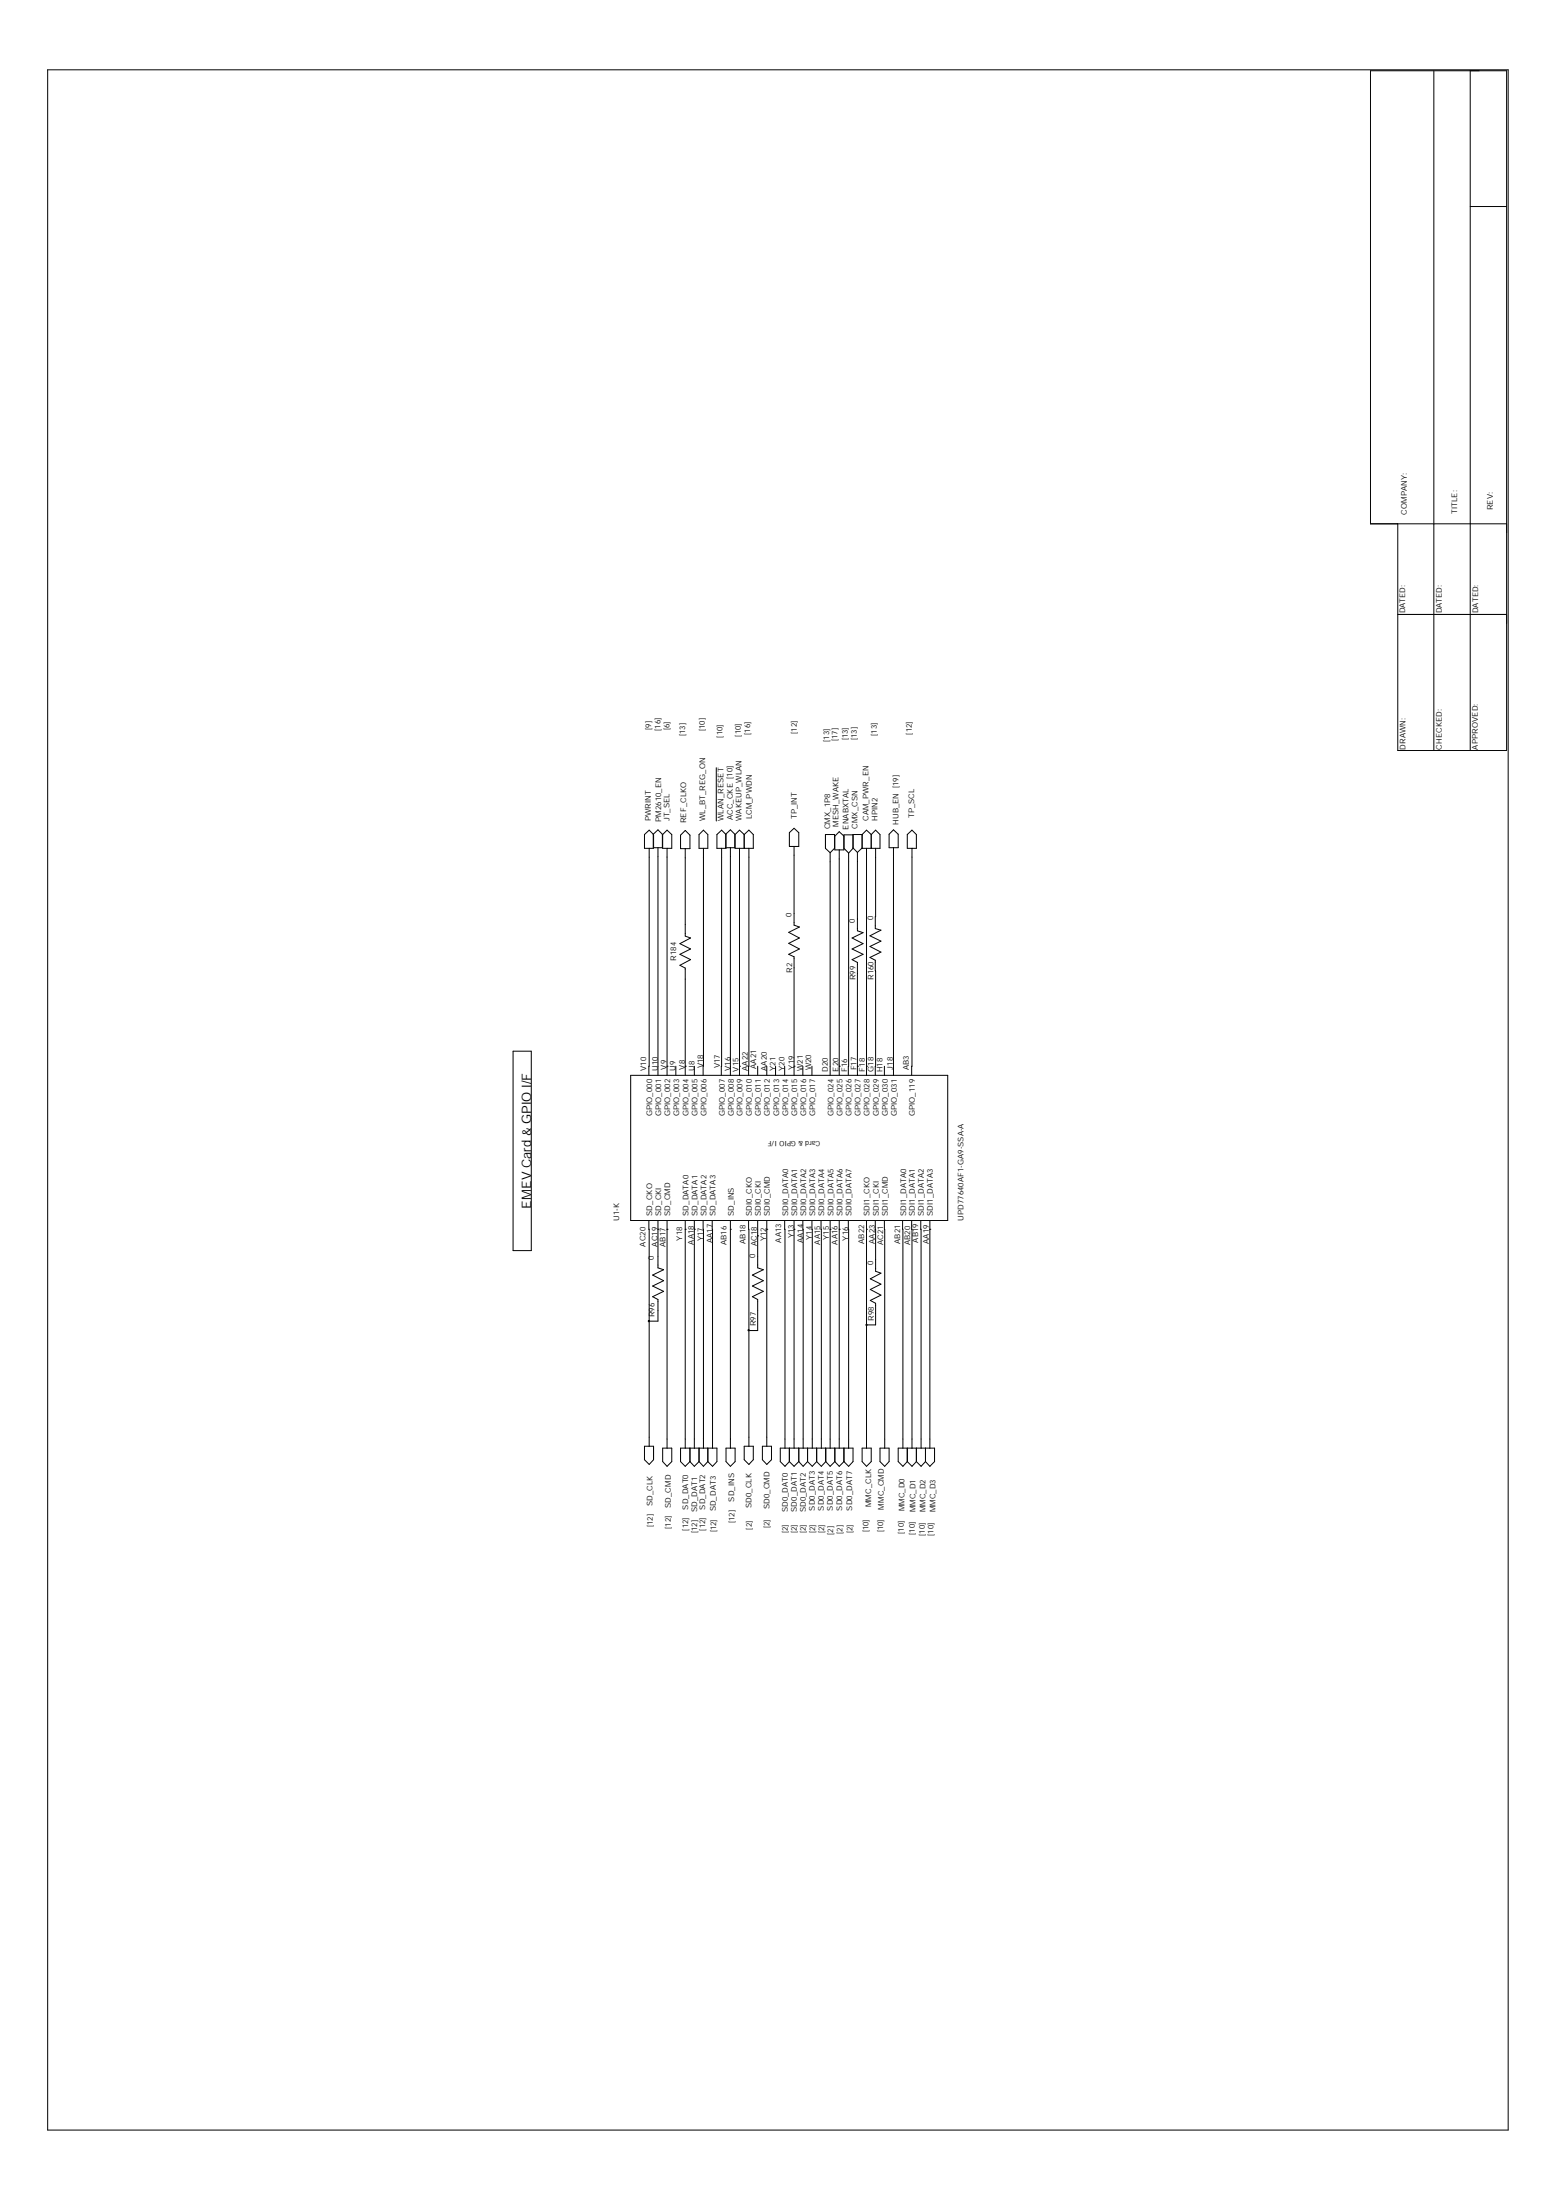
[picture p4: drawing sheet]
<svg xmlns="http://www.w3.org/2000/svg" width="210mm" height="297mm" viewBox="0 0 210 297" stroke-linecap="round" stroke-linejoin="round" font-family="sans-serif">
<g fill="none" stroke="#000" stroke-width=".13">
<path d="M6.4 9.4h197.2v278.2h-197.2v-278.1M193.5 9.6v91.7M198.5 9.6v91.7M198.5 27.9h4.9M188.7 70.7v30.6h14.7v-91.7h-18.4v61.1h18.4M188.7 83h14.7M87 112.7l.6-.6 .6 .6v1.8h-1.2zM87.6 114.5v30.7M88.2 112.6l.6-.6 .6 .6v1.9h-1.2zM88.8 114.5v30.7M90 114.5v30.7M90 112.1l.7 .6v1.8h-1.2v-1.8z"/>
<path d="M91.9 112.8l.6-.7 .6 .7v1.8h-1.2zM92.5 114.6v11.8l.7 .2-1.4 .8 1.4 .7-1.4 .7 1.4 .8-1.4 .7 .7 .4v14.5M95 114.5l-.1 30.7M95 112.1l.5 .6v1.8h-1.1v-1.8zM96.7 103.7v7.2M96.8 112.7l.6-.6 .6 .6v1.8h-1.2zM97.4 114.5v30.7M98 112.6l.6-.6 .6 .6v1.9h-1.2zM98.6 114.5v30.7M99.8 114.5v30.7M99.8 112.1l.7 .6 .6-.6 .6 .6v1.8h-2.5v-1.8zM100.5 112.7v1.8"/>
<path d="M101.1 114.5l-.1 30.7M106.6 112.4l.6-.6 .6 .6v1.9h-1.2zM107.2 114.3v10.6l.7 .3-1.4 .7 1.4 .7-1.4 .8 1.4 .7-1.4 .7 .7 .4v16M111.4 112.7h1.2v1.8l-.5 .6-.7-.6zM112.1 115.1v30.1M113.3 114.8v30.4M113.9 114.5l.7 .7M114.6 115.2l-.1 30M115.1 112.7h-1.2v2.1h-1.2v-1.9l.6-.6 .6 .6M115.1 114.5l.6 .6M115.7 115.1v10.6l.8 .2-1.5 .7 1.5 .8-1.5 .7 1.5 .7-1.5 .8 .7 .3v15.3M116.4 112.7h-1.3v1.8l-.5 .7"/>
<path d="M116.4 112.7v1.8h2.4v-1.8l-.6-.6-.6 .6M116.4 112.7l.6-.6 .6 .6M116.4 114.5l-.7 .6M117 114.5v30.7M117.6 112.7v1.8M118.2 114.5v10.9l.7 .2-1.5 .8 1.5 .7-1.5 .7 1.5 .8-1.5 .7 .8 .4v15.5M120.6 114.5v30.7M120.6 112l.6 .6v1.9h-1.2v-1.9zM122.5 112.7l.6-.6 .6 .6v1.8h-1.2zM123.1 114.5v30.7M69.3 141.9h2.4v27h-2.4zM85.1 145.2h42.8v19.6h-42.8z"/>
<path d="M90 144h.1M91.2 144v1.2M92.5 144h.1M93.7 144v1.2M99.8 144h.1M102.3 144v1.2M103.5 144v1.2M104.7 144v1.2M105.9 144v1.2M107.2 144h.1M108.4 144v1.2M109.6 144v1.2"/>
<path d="M113.3 144h.1M115.7 144h.1M117 144h.1M119.4 144v1.2M87.6 164.8v30.5M88.8 166h.1M88.8 164.8v6.4l.8 .2-1.5 .8 1.5 .7-1.5 .7 1.5 .8-1.5 .7 .7 .4v2.9h-1.2M90 166h.1M90 164.8v30.7M92.5 166h.1M92.5 164.8v30.7M93.7 166h.1"/>
<path d="M93.7 164.8v30.7M94.9 164.8l.1 30.7M96.1 164.8l.1 30.7M98.6 166h.1M98.6 164.8v30.7M101 164.8l.1 30.5M102.3 166.9h.1M102.3 164.8v6.4l.7 .2-1.4 .8 1.4 .7-1.4 .7 1.4 .8-1.4 .7 .7 .4v4.1h-1.2M103.5 166h.1M103.5 164.8v30.5M105.9 164.8l.1 30.7M107.2 166h.1"/>
<path d="M107.2 164.8v30.7M108.4 164.8v30.7M109.6 164.8v30.7M110.8 164.8l.1 30.7M112.1 166h.1M112.1 164.8v30.7M113.3 166h.1M113.3 164.8v30.7M114.5 164.8l.1 30.7M117 166h.1M117 164.8v30.7M118.2 164.8v6.8l.7 .3-1.4 .8 1.4 .7-1.4 .7 1.4 .8-1.4 .7 .7 .4v2.9h-1.2"/>
<path d="M119.4 164.8v30.7M121.8 164.8l.1 30.7M123.1 164.8v30.7M124.3 164.8v30.7M125.5 166h.1M125.5 164.8v30.7M87 195.3h1.2v1.8l-.6 .6-.6-.6zM89.5 195.5h1.2v1.8l-.7 .7-.5-.7zM93.1 197.3l-.6 .7-.6-.7v-1.8h4.9v1.8l-.6 .7-.7-.7M93.1 195.5v1.8M93.1 197.3l.6 .7 .7-.7M94.4 195.5v1.8"/>
<path d="M94.4 197.3l.6 .7 .5-.7M95.5 195.5v1.8M98 195.5h1.2v1.8l-.6 .7-.6-.7zM100.5 195.3h1.2v1.8l-.6 .6-.6-.6zM102.9 195.3h1.2v1.8l-.6 .6-.6-.6zM106.6 195.5v1.8M106.6 197.3l-.6 .7-.7-.7v-1.8h9.8v1.8l-.5 .7-.7-.7M106.6 197.3l.6 .7 .6-.7M107.8 195.5v1.8M107.8 197.3l.6 .7 .6-.7M109 195.5v1.8M109 197.3l.6 .7 .6-.7"/>
<path d="M110.2 195.5v1.8M110.2 197.3l.7 .7 .6-.7M111.5 195.5v1.8M111.5 197.3l.6 .7 .6-.7M112.7 195.5v1.8M112.7 197.3l.6 .7 .6-.7M113.9 195.5v1.8M116.4 195.5h1.2v1.8l-.6 .7-.6-.7zM118.8 195.5h1.2v1.8l-.6 .7-.6-.7zM122.5 195.5v1.8M122.5 197.3l-.6 .7-.7-.7v-1.8h5v1.8l-.7 .7-.6-.7M122.5 197.3l.6 .7 .6-.7"/>
<path d="M123.7 195.5v1.8M123.7 197.3l.6 .7 .6-.7M124.9 195.5v1.8"/>
</g>
<g fill="#000" stroke="#000" stroke-width=".13">
<circle cx="87.6" cy="178.4" r=".08"/>
<circle cx="101.1" cy="179.6" r=".08"/>
<circle cx="117" cy="178.9" r=".08"/>
</g>
<text font-size="1.8" x="71.7" y="163.2" transform="rotate(-90 71.7 163.2)">EMEV Card &amp; GPIO I/F</text>
<g font-size="1">
<text x="189.9" y="69.5" transform="rotate(-90 189.9 69.5)">COMPANY:</text>
<text x="196.7" y="69.4" transform="rotate(-90 196.7 69.4)">TITLE:</text>
<text x="201.5" y="68.9" transform="rotate(-90 201.5 68.9)">REV:</text>
<text x="189.7" y="82.8" transform="rotate(-90 189.7 82.8)">DATED:</text>
<text x="194.6" y="82.8" transform="rotate(-90 194.6 82.8)">DATED:</text>
<text x="199.5" y="82.8" transform="rotate(-90 199.5 82.8)">DATED:</text>
<text x="87.9" y="98.5" transform="rotate(-90 87.9 98.5)">[9]</text>
<text x="89.2" y="98.7" transform="rotate(-90 89.2 98.7)">[16]</text>
<text x="90.4" y="98.6" transform="rotate(-90 90.4 98.6)">[6]</text>
<text x="92.5" y="99.4" transform="rotate(-90 92.5 99.4)">[13]</text>
<text x="95.1" y="98.7" transform="rotate(-90 95.1 98.7)">[10]</text>
<text x="97.5" y="99.6" transform="rotate(-90 97.5 99.6)">[10]</text>
<text x="100" y="99.5" transform="rotate(-90 100 99.5)">[10]</text>
<text x="101.3" y="99.2" transform="rotate(-90 101.3 99.2)">[16]</text>
<text x="107.6" y="99.1" transform="rotate(-90 107.6 99.1)">[12]</text>
<text x="111.9" y="100.2" transform="rotate(-90 111.9 100.2)">[13]</text>
<text x="113.1" y="100.1" transform="rotate(-90 113.1 100.1)">[17]</text>
<text x="114.4" y="100" transform="rotate(-90 114.4 100)">[13]</text>
<text x="115.7" y="99.9" transform="rotate(-90 115.7 99.9)">[13]</text>
<text x="118.4" y="99.3" transform="rotate(-90 118.4 99.3)">[13]</text>
<text x="123.1" y="99.2" transform="rotate(-90 123.1 99.2)">[12]</text>
<text x="189.7" y="101.2" transform="rotate(-90 189.7 101.2)">DRAWN:</text>
<text x="194.6" y="101.2" transform="rotate(-90 194.6 101.2)">CHECKED:</text>
<text x="199.5" y="101.2" transform="rotate(-90 199.5 101.2)">APPROVED:</text>
<text x="87.8" y="110.9" transform="rotate(-90 87.8 110.9)">PWRINT</text>
<text x="89.2" y="111" transform="rotate(-90 89.2 111)">PM2610_EN</text>
<text x="90.4" y="110.9" transform="rotate(-90 90.4 110.9)">JT_SEL</text>
<text x="92.6" y="111.2" transform="rotate(-90 92.6 111.2)">REF_CLKO</text>
<text x="95.2" y="110.9" transform="rotate(-90 95.2 110.9)">WL_BT_REG_ON</text>
<text x="97.7" y="110.9" transform="rotate(-90 97.7 110.9)">WLAN_RESET</text>
<text x="98.9" y="110.8" transform="rotate(-90 98.9 110.8)">ACC_CKE [10]</text>
<text x="100.1" y="110.9" transform="rotate(-90 100.1 110.9)">WAKEUP_WLAN</text>
<text x="101.5" y="110.6" transform="rotate(-90 101.5 110.6)">LCM_PWDN</text>
<text x="107.6" y="110.6" transform="rotate(-90 107.6 110.6)">TP_INT</text>
<text x="112.1" y="112" transform="rotate(-90 112.1 112)">CMX_1P8</text>
<text x="113.2" y="111.7" transform="rotate(-90 113.2 111.7)">MESH_WAKE</text>
<text x="114.6" y="112" transform="rotate(-90 114.6 112)">ENABXTAL</text>
<text x="115.7" y="111.9" transform="rotate(-90 115.7 111.9)">CMX_CSN</text>
<text x="117.2" y="110.9" transform="rotate(-90 117.2 110.9)">CAM_PWR_EN</text>
<text x="118.4" y="110.9" transform="rotate(-90 118.4 110.9)">HPIN2</text>
<text x="121.3" y="111.4" transform="rotate(-90 121.3 111.4)">HUB_EN [19]</text>
<text x="123.4" y="110.5" transform="rotate(-90 123.4 110.5)">TP_SCL</text>
<text x="106.8" y="123.9" transform="rotate(-90 106.8 123.9)">0</text>
<text x="115.4" y="124.6" transform="rotate(-90 115.4 124.6)">0</text>
<text x="117.9" y="124.3" transform="rotate(-90 117.9 124.3)">0</text>
<text x="91.3" y="129.7" transform="rotate(-90 91.3 129.7)">R184</text>
<text x="106.9" y="131.3" transform="rotate(-90 106.9 131.3)">R2</text>
<text x="115.5" y="132.4" transform="rotate(-90 115.5 132.4)">R99</text>
<text x="117.9" y="132.3" transform="rotate(-90 117.9 132.3)">R160</text>
<text x="87.2" y="144.6" transform="rotate(-90 87.2 144.6)">V10</text>
<text x="88.8" y="144.6" transform="rotate(-90 88.8 144.6)">U10</text>
<text x="90" y="144.4" transform="rotate(-90 90 144.4)">V9</text>
<text x="91.2" y="144.6" transform="rotate(-90 91.2 144.6)">U9</text>
<text x="92.5" y="144.4" transform="rotate(-90 92.5 144.4)">V8</text>
<text x="93.7" y="144.6" transform="rotate(-90 93.7 144.6)">U8</text>
<text x="94.9" y="144.3" transform="rotate(-90 94.9 144.3)">V18</text>
<text x="97.2" y="144.3" transform="rotate(-90 97.2 144.3)">V17</text>
<text x="98.6" y="144.6" transform="rotate(-90 98.6 144.6)">V16</text>
<text x="99.7" y="144.7" transform="rotate(-90 99.7 144.7)">V15</text>
<text x="101" y="144.6" transform="rotate(-90 101 144.6)">AA22</text>
<text x="102.1" y="144.3" transform="rotate(-90 102.1 144.3)">AA21</text>
<text x="103.5" y="144.6" transform="rotate(-90 103.5 144.6)">AA20</text>
<text x="104.7" y="144.6" transform="rotate(-90 104.7 144.6)">Y21</text>
<text x="105.9" y="144.6" transform="rotate(-90 105.9 144.6)">Y20</text>
<text x="107.2" y="144.4" transform="rotate(-90 107.2 144.4)">Y19</text>
<text x="108.4" y="144.6" transform="rotate(-90 108.4 144.6)">W21</text>
<text x="109.5" y="144.5" transform="rotate(-90 109.5 144.5)">W20</text>
<text x="111.8" y="144.7" transform="rotate(-90 111.8 144.7)">D20</text>
<text x="113.2" y="144.7" transform="rotate(-90 113.2 144.7)">E20</text>
<text x="114.3" y="144.8" transform="rotate(-90 114.3 144.8)">F16</text>
<text x="115.6" y="144.5" transform="rotate(-90 115.6 144.5)">F17</text>
<text x="116.8" y="144.7" transform="rotate(-90 116.8 144.7)">F18</text>
<text x="117.9" y="144.7" transform="rotate(-90 117.9 144.7)">G18</text>
<text x="119.1" y="144.8" transform="rotate(-90 119.1 144.8)">H18</text>
<text x="120.5" y="144.4" transform="rotate(-90 120.5 144.4)">J18</text>
<text x="122.7" y="144.5" transform="rotate(-90 122.7 144.5)">AB3</text>
<text x="88" y="150.7" transform="rotate(-90 88 150.7)">GPIO_000</text>
<text x="89.2" y="150.7" transform="rotate(-90 89.2 150.7)">GPIO_001</text>
<text x="90.5" y="150.7" transform="rotate(-90 90.5 150.7)">GPIO_002</text>
<text x="91.7" y="150.7" transform="rotate(-90 91.7 150.7)">GPIO_003</text>
<text x="92.9" y="150.7" transform="rotate(-90 92.9 150.7)">GPIO_004</text>
<text x="94.1" y="150.7" transform="rotate(-90 94.1 150.7)">GPIO_005</text>
<text x="95.4" y="150.7" transform="rotate(-90 95.4 150.7)">GPIO_006</text>
<text x="97.8" y="150.7" transform="rotate(-90 97.8 150.7)">GPIO_007</text>
<text x="99.1" y="150.7" transform="rotate(-90 99.1 150.7)">GPIO_008</text>
<text x="100.2" y="150.7" transform="rotate(-90 100.2 150.7)">GPIO_009</text>
<text x="101.5" y="150.7" transform="rotate(-90 101.5 150.7)">GPIO_010</text>
<text x="102.7" y="150.7" transform="rotate(-90 102.7 150.7)">GPIO_011</text>
<text x="103.9" y="150.7" transform="rotate(-90 103.9 150.7)">GPIO_012</text>
<text x="105.2" y="150.7" transform="rotate(-90 105.2 150.7)">GPIO_013</text>
<text x="106.4" y="150.7" transform="rotate(-90 106.4 150.7)">GPIO_014</text>
<text x="107.6" y="150.7" transform="rotate(-90 107.6 150.7)">GPIO_015</text>
<text x="108.8" y="150.7" transform="rotate(-90 108.8 150.7)">GPIO_016</text>
<text x="110" y="150.7" transform="rotate(-90 110 150.7)">GPIO_017</text>
<text x="110.7" y="154.1" transform="rotate(-180 110.7 154.1)">Card &amp; GPIO I/F</text>
<text x="112.5" y="150.7" transform="rotate(-90 112.5 150.7)">GPIO_024</text>
<text x="113.7" y="150.7" transform="rotate(-90 113.7 150.7)">GPIO_025</text>
<text x="114.9" y="150.7" transform="rotate(-90 114.9 150.7)">GPIO_026</text>
<text x="116.2" y="150.7" transform="rotate(-90 116.2 150.7)">GPIO_027</text>
<text x="117.4" y="150.7" transform="rotate(-90 117.4 150.7)">GPIO_028</text>
<text x="118.6" y="150.7" transform="rotate(-90 118.6 150.7)">GPIO_029</text>
<text x="119.8" y="150.7" transform="rotate(-90 119.8 150.7)">GPIO_030</text>
<text x="121.1" y="150.7" transform="rotate(-90 121.1 150.7)">GPIO_031</text>
<text x="123.5" y="150.7" transform="rotate(-90 123.5 150.7)">GPIO_119</text>
<text x="83.6" y="164.8" transform="rotate(-90 83.6 164.8)">U1-K</text>
<text x="88" y="164.2" transform="rotate(-90 88 164.2)">SD_CKO</text>
<text x="89.2" y="164.2" transform="rotate(-90 89.2 164.2)">SD_CKI</text>
<text x="90.5" y="164.2" transform="rotate(-90 90.5 164.2)">SD_CMD</text>
<text x="92.1" y="167.5" transform="rotate(-90 92.1 167.5)">Y18</text>
<text x="92.9" y="164.2" transform="rotate(-90 92.9 164.2)">SD_DATA0</text>
<text x="94.1" y="164.2" transform="rotate(-90 94.1 164.2)">SD_DATA1</text>
<text x="94.9" y="167.6" transform="rotate(-90 94.9 167.6)">Y17</text>
<text x="95.4" y="164.2" transform="rotate(-90 95.4 164.2)">SD_DATA2</text>
<text x="96.2" y="167.9" transform="rotate(-90 96.2 167.9)">AA17</text>
<text x="96.6" y="164.2" transform="rotate(-90 96.6 164.2)">SD_DATA3</text>
<text x="99.1" y="164.2" transform="rotate(-90 99.1 164.2)">SD_INS</text>
<text x="100.6" y="168" transform="rotate(-90 100.6 168)">AB18</text>
<text x="101.5" y="164.2" transform="rotate(-90 101.5 164.2)">SDI0_CKO</text>
<text x="102.7" y="164.2" transform="rotate(-90 102.7 164.2)">SDI0_CKI</text>
<text x="103.4" y="167.6" transform="rotate(-90 103.4 167.6)">Y12</text>
<text x="103.9" y="164.2" transform="rotate(-90 103.9 164.2)">SDI0_CMD</text>
<text x="105.5" y="167.8" transform="rotate(-90 105.5 167.8)">AA13</text>
<text x="106.4" y="164.2" transform="rotate(-90 106.4 164.2)">SDI0_DATA0</text>
<text x="107.1" y="167.2" transform="rotate(-90 107.1 167.2)">Y13</text>
<text x="107.6" y="164.2" transform="rotate(-90 107.6 164.2)">SDI0_DATA1</text>
<text x="108.4" y="167.9" transform="rotate(-90 108.4 167.9)">AA14</text>
<text x="108.8" y="164.2" transform="rotate(-90 108.8 164.2)">SDI0_DATA2</text>
<text x="109.6" y="167.4" transform="rotate(-90 109.6 167.4)">Y14</text>
<text x="110" y="164.2" transform="rotate(-90 110 164.2)">SDI0_DATA3</text>
<text x="111.3" y="164.2" transform="rotate(-90 111.3 164.2)">SDI0_DATA4</text>
<text x="111.9" y="167.4" transform="rotate(-90 111.9 167.4)">Y15</text>
<text x="112.5" y="164.2" transform="rotate(-90 112.5 164.2)">SDI0_DATA5</text>
<text x="113.7" y="164.2" transform="rotate(-90 113.7 164.2)">SDI0_DATA6</text>
<text x="114.5" y="167.5" transform="rotate(-90 114.5 167.5)">Y16</text>
<text x="114.9" y="164.2" transform="rotate(-90 114.9 164.2)">SDI0_DATA7</text>
<text x="116.6" y="168" transform="rotate(-90 116.6 168)">AB22</text>
<text x="117.4" y="164.2" transform="rotate(-90 117.4 164.2)">SDI1_CKO</text>
<text x="118.1" y="168" transform="rotate(-90 118.1 168)">AA23</text>
<text x="118.6" y="164.2" transform="rotate(-90 118.6 164.2)">SDI1_CKI</text>
<text x="119.8" y="164.2" transform="rotate(-90 119.8 164.2)">SDI1_CMD</text>
<text x="121.5" y="168" transform="rotate(-90 121.5 168)">AB21</text>
<text x="122.3" y="164.2" transform="rotate(-90 122.3 164.2)">SDI1_DATA0</text>
<text x="123.5" y="164.2" transform="rotate(-90 123.5 164.2)">SDI1_DATA1</text>
<text x="124" y="167.8" transform="rotate(-90 124 167.8)">AB19</text>
<text x="124.7" y="164.2" transform="rotate(-90 124.7 164.2)">SDI1_DATA2</text>
<text x="125.4" y="168" transform="rotate(-90 125.4 168)">AA19</text>
<text x="125.9" y="164.2" transform="rotate(-90 125.9 164.2)">SDI1_DATA3</text>
<text x="130" y="164.8" transform="rotate(-90 130 164.8)">UPD77640AF1-GA9-SSA-A</text>
<text x="87.1" y="168.3" transform="rotate(-90 87.1 168.3)">AC20</text>
<text x="88.3" y="170.1" transform="rotate(-90 88.3 170.1)">0</text>
<text x="88.7" y="168.3" transform="rotate(-90 88.7 168.3)">AC19</text>
<text x="89.8" y="168.3" transform="rotate(-90 89.8 168.3)">AB17</text>
<text x="93.6" y="168" transform="rotate(-90 93.6 168)">AA18</text>
<text x="98.1" y="168.1" transform="rotate(-90 98.1 168.1)">AB16</text>
<text x="101.9" y="169.9" transform="rotate(-90 101.9 169.9)">0</text>
<text x="102.2" y="168.2" transform="rotate(-90 102.2 168.2)">AC18</text>
<text x="110.7" y="168" transform="rotate(-90 110.7 168)">AA15</text>
<text x="113" y="168" transform="rotate(-90 113 168)">AA16</text>
<text x="117.9" y="170.8" transform="rotate(-90 117.9 170.8)">0</text>
<text x="119.2" y="168.1" transform="rotate(-90 119.2 168.1)">AC21</text>
<text x="122.9" y="168.1" transform="rotate(-90 122.9 168.1)">AB20</text>
<text x="88.3" y="177.9" transform="rotate(-90 88.3 177.9)">R96</text>
<text x="102" y="179.1" transform="rotate(-90 102 179.1)">R97</text>
<text x="117.9" y="178.4" transform="rotate(-90 117.9 178.4)">R98</text>
<text x="88.1" y="203.4" transform="rotate(-90 88.1 203.4)">SD_CLK</text>
<text x="90.6" y="203.6" transform="rotate(-90 90.6 203.6)">SD_CMD</text>
<text x="92.9" y="203.8" transform="rotate(-90 92.9 203.8)">SD_DAT0</text>
<text x="95.2" y="203.8" transform="rotate(-90 95.2 203.8)">SD_DAT2</text>
<text x="99.1" y="202.8" transform="rotate(-90 99.1 202.8)">SD_INS</text>
<text x="101.4" y="203.6" transform="rotate(-90 101.4 203.6)">SD0_CLK</text>
<text x="103.9" y="203.7" transform="rotate(-90 103.9 203.7)">SD0_CMD</text>
<text x="110" y="203.9" transform="rotate(-90 110 203.9)">SD0_DAT3</text>
<text x="111.2" y="203.9" transform="rotate(-90 111.2 203.9)">SD0_DAT4</text>
<text x="112.4" y="203.9" transform="rotate(-90 112.4 203.9)">SD0_DAT5</text>
<text x="113.7" y="203.9" transform="rotate(-90 113.7 203.9)">SD0_DAT6</text>
<text x="115" y="203.9" transform="rotate(-90 115 203.9)">SD0_DAT7</text>
<text x="117.6" y="203.5" transform="rotate(-90 117.6 203.5)">MMC_CLK</text>
<text x="119.3" y="203.8" transform="rotate(-90 119.3 203.8)">MMC_CMD</text>
<text x="88.1" y="206.2" transform="rotate(-90 88.1 206.2)">[12]</text>
<text x="90.6" y="206.4" transform="rotate(-90 90.6 206.4)">[12]</text>
<text x="92.9" y="206.7" transform="rotate(-90 92.9 206.7)">[12]</text>
<text x="94.1" y="207" transform="rotate(-90 94.1 207)">[12]</text>
<text x="94.1" y="204.2" transform="rotate(-90 94.1 204.2)">SD_DAT1</text>
<text x="95.2" y="206.7" transform="rotate(-90 95.2 206.7)">[12]</text>
<text x="96.6" y="204.1" transform="rotate(-90 96.6 204.1)">SD_DAT3</text>
<text x="96.7" y="206.9" transform="rotate(-90 96.7 206.9)">[12]</text>
<text x="99.1" y="205.7" transform="rotate(-90 99.1 205.7)">[12]</text>
<text x="101.5" y="206.5" transform="rotate(-90 101.5 206.5)">[2]</text>
<text x="103.9" y="206.3" transform="rotate(-90 103.9 206.3)">[2]</text>
<text x="106.3" y="207" transform="rotate(-90 106.3 207)">[2]</text>
<text x="106.3" y="204.2" transform="rotate(-90 106.3 204.2)">SD0_DAT0</text>
<text x="107.6" y="207" transform="rotate(-90 107.6 207)">[2]</text>
<text x="107.6" y="204.1" transform="rotate(-90 107.6 204.1)">SD0_DAT1</text>
<text x="108.8" y="204.2" transform="rotate(-90 108.8 204.2)">SD0_DAT2</text>
<text x="108.8" y="207" transform="rotate(-90 108.8 207)">[2]</text>
<text x="110" y="207" transform="rotate(-90 110 207)">[2]</text>
<text x="111.3" y="207" transform="rotate(-90 111.3 207)">[2]</text>
<text x="112.5" y="207.2" transform="rotate(-90 112.5 207.2)">[2]</text>
<text x="113.7" y="207.1" transform="rotate(-90 113.7 207.1)">[2]</text>
<text x="115.1" y="207" transform="rotate(-90 115.1 207)">[2]</text>
<text x="117.2" y="206.9" transform="rotate(-90 117.2 206.9)">[10]</text>
<text x="119.2" y="206.9" transform="rotate(-90 119.2 206.9)">[10]</text>
<text x="122" y="207.1" transform="rotate(-90 122 207.1)">[10]</text>
<text x="122.1" y="204.1" transform="rotate(-90 122.1 204.1)">MMC_D0</text>
<text x="123.5" y="207.2" transform="rotate(-90 123.5 207.2)">[10]</text>
<text x="123.6" y="204.2" transform="rotate(-90 123.6 204.2)">MMC_D1</text>
<text x="124.8" y="207.4" transform="rotate(-90 124.8 207.4)">[10]</text>
<text x="124.9" y="204.2" transform="rotate(-90 124.9 204.2)">MMC_D2</text>
<text x="126" y="207.4" transform="rotate(-90 126 207.4)">[10]</text>
<text x="126.3" y="204.2" transform="rotate(-90 126.3 204.2)">MMC_D3</text>
</g>
</svg>
